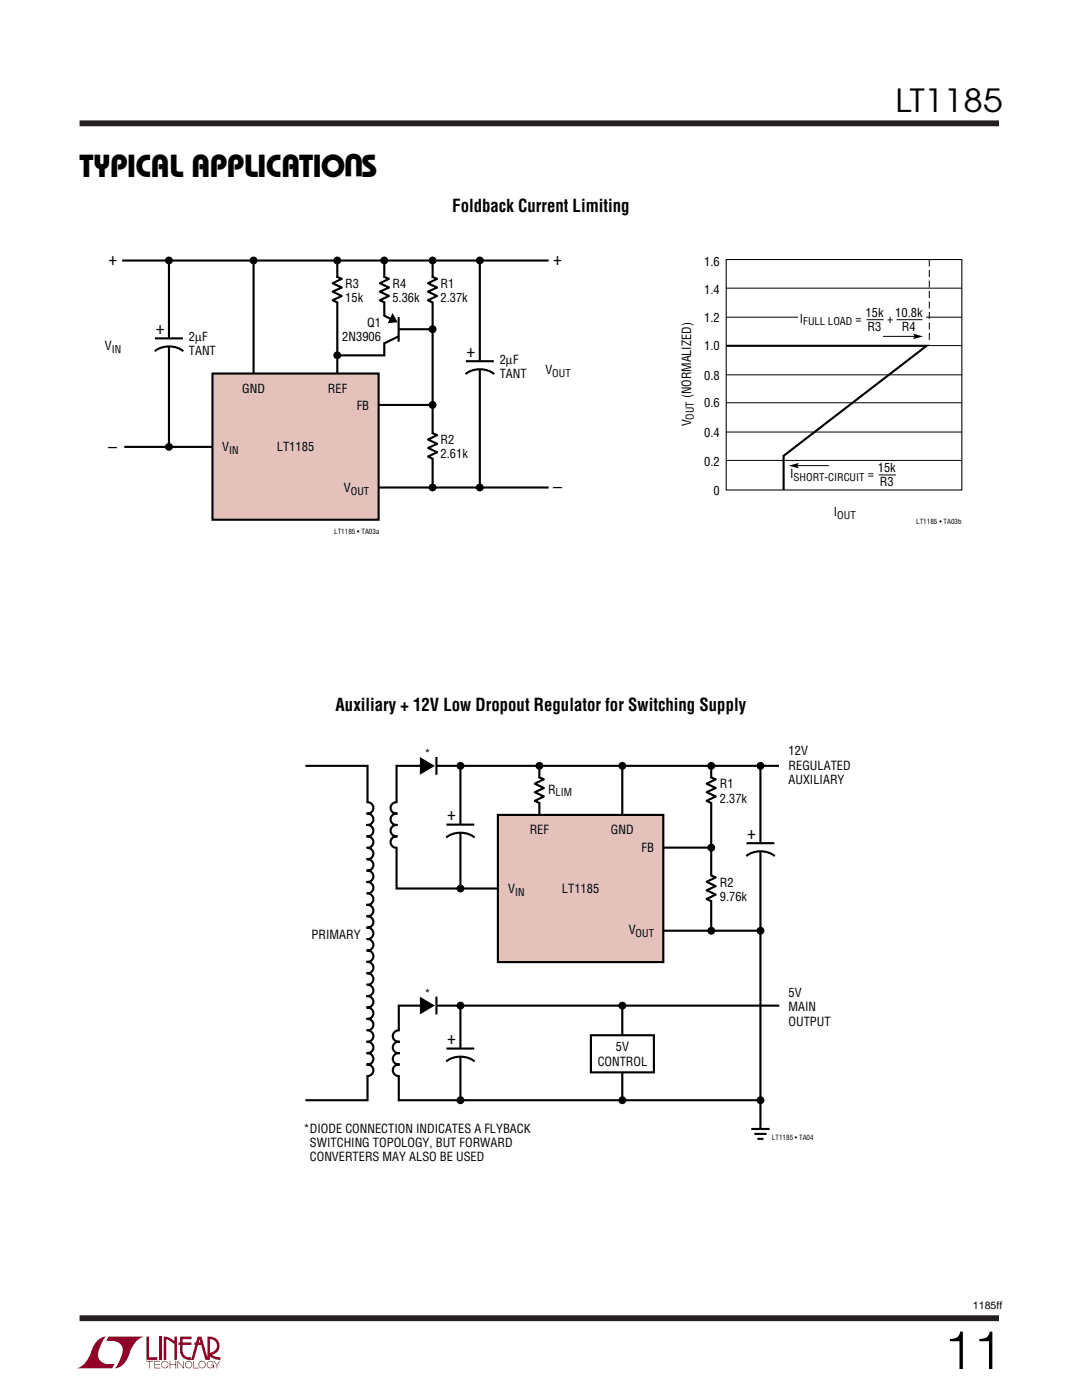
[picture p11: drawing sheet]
<svg xmlns="http://www.w3.org/2000/svg" width="216mm" height="279mm" viewBox="0 0 216 279" stroke-linecap="round" stroke-linejoin="round" font-family="sans-serif">
<path d="M15.9 24.6h183.4M15.9 263.1h183.4" fill="none" stroke="#231f20" stroke-width="1.2" stroke-linecap="butt"/>
<g fill="#900027">
<path d="M29.2 266.7h.5v4.2h1.7v.5h-2.2z"/>
<path d="M19.7 267.3l.5-.3 1-.3a5.2 5.2 0 0 0-1.6 4.2 2.65 2.65 0 0 0 3.3 1.3l-.5 .9h-7.2a5 5 0 0 0 3.2-3.9l.4-.8z"/>
<path d="M21.7 266.7h7.1a5 5 0 0 0-3.1 3.9 3.3 3.3 0 0 1-2.8 2.5 5.2 5.2 0 0 0 1.5-4.2 2.65 2.65 0 0 0-3.2-1.3z"/>
<path d="M31.7 266.7h.6v4.7h-.6z"/>
<path d="M32.7 266.7l1.1 .2 1 .7v-.9h.5v4.7h-.5v-3.1l-1.6-1v4.1h-.5z"/>
<path d="M29.2 271.6h1.3v.1h-.6v1.4h-.1v-1.4h-.6z"/>
<path d="M30.8 271.6h1.1v.1h-1v.6h1v.1h-1v.6h1.1v.1h-1.2z"/>
<path d="M33.8 271.6h.2v.7h1v-.7h.1v1.5h-.1v-.7h-1v.7h-.2z"/>
<path d="M35.4 271.6h.2l1 1.3v-1.3h.1v1.5h-.1l-1.1-1.3v1.3h-.1z"/>
<path d="M38.6 271.6h.1v1.4h1v.1h-1.1z"/>
<path d="M42.6 271.6h.1l.6 .7 .5-.7h.2l-.7 .9v.6h-.1v-.6z"/>
<path d="M35.9 266.7h2.3v.6h-1.8v.6h1.8v.5h-1.8v1.2a1.35 1.35 0 0 0 1.8 1.3v.5l1.2-4.6 .8-.1 1.2 4.2v-4.2a1.88 1.88 0 0 1 2.4 1.4 1.88 1.88 0 0 1-1.5 2.3l.7 .4 1 .1v.5h-.4a3.4 3.4 0 0 1-1.9-.8v-.6a1.37 1.37 0 0 0 1.6-1.3 1.37 1.37 0 0 0-1.4-1.4v4.1h-.9l-.9-3h-1.3v-.5h1.2l-.2-.6-1.1 4.1a2.1 2.1 0 0 1-2.7-1.3l-.1-1.7h-.3v-.5h.3z"/>
<path d="M37.1 271.8a.74 .74 0 0 1 1.2 .1 .74 .74 0 0 1-.4 1.1 .74 .74 0 0 1-1-.7h.1a.6 .6 0 0 0 .9 .6 .6 .6 0 0 0 .2-1 .6 .6 0 0 0-1 .2l-.1 .2h-.1z"/>
<path d="M39.8 271.8a.74 .74 0 0 1 1.2 .1 .74 .74 0 0 1-.5 1.1 .74 .74 0 0 1-.9-.7h.1a.6 .6 0 0 0 .9 .6 .6 .6 0 0 0 .2-1 .6 .6 0 0 0-1 .2l-.1 .2h-.1z"/>
<path d="M41.4 271.8a.73 .73 0 0 1 1.2 .3h-.1a.6 .6 0 0 0-.9-.2 .6 .6 0 0 0 .1 .9 .6 .6 0 0 0 .8-.3h-.5v-.2h.7v.8h-.1v-.3a.74 .74 0 0 1-1.1 .1 .74 .74 0 0 1-.1-1.1z"/>
<path d="M32.4 271.8a.73 .73 0 0 1 1.2 .4h-.1a.6 .6 0 0 0-.9-.4 .6 .6 0 0 0-.1 1 .6 .6 0 0 0 1-.2h.1a.74 .74 0 0 1-1.1 .4 .74 .74 0 0 1-.1-1.2z"/>
</g>
<g fill="none" stroke="#000" stroke-width=".42">
<path d="M24.4 52h85.1M33.7 52.1v37M50.6 52v27.5M67.2 55.2l1 .5-1.8 .8 1.8 .9-1.8 .8 1.8 .9-1.8 .8 1 .5M67.3 52v27.5M76.6 55.2l1 .5-1.8 .8 1.8 .9-1.8 .8 1.8 .9-1.8 .8 1 .5M76.7 52.3v18.6h-9.4M86.2 55.2l1 .5-1.8 .8 1.8 .9-1.8 .8 1.8 .9-1.8 .8 1 .5M86.3 52v44.8M95.7 52v44.8M79.6 65.7h6.4M24.8 89.2h33"/>
<path d="M74.3 80.8h12.5M74.3 97.3h35.2"/>
</g>
<g fill="#000">
<circle cx="33.7" cy="52" r=".79"/>
<circle cx="50.6" cy="52" r=".79"/>
<circle cx="67.3" cy="52" r=".79"/>
<circle cx="76.7" cy="52" r=".79"/>
<circle cx="86.3" cy="52" r=".79"/>
<circle cx="95.7" cy="52" r=".79"/>
<circle cx="67.3" cy="70.9" r=".79"/>
<circle cx="33.7" cy="89.2" r=".79"/>
<circle cx="86.3" cy="80.8" r=".79"/>
<circle cx="86.3" cy="97.3" r=".79"/>
<circle cx="95.7" cy="97.3" r=".79"/>
</g>
<path d="M67.3 55.4v4.8M76.7 55.4v4.8M86.3 55.4v4.8" fill="none" stroke="#fff" stroke-width=".71" stroke-linecap="butt"/>
<path d="M42.4 74.5h33.1v29.2h-33.1z" fill="#e5c1bc" stroke="#000" stroke-width=".42"/>
<g fill="#000">
<path d="M182.2 66.6l2 .5-2 .6 .3-.6zM157.4 92.9l2-.5-.3 .5 .3 .6z"/>
<circle cx="86.3" cy="65.7" r=".79"/>
</g>
<path d="M33.7 67.6v1.5M76.7 63.1v5.3M95.8 72.1v1.6M86.3 86.6v4.8" fill="none" stroke="#fff" stroke-width=".71" stroke-linecap="butt"/>
<path d="M30.9 70.1a4.7 4.7 0 0 1 5.7 0M30.9 67.5h5.6M76.6 63l2.1 1M79.5 67.1l-2.9 1.5M79.5 63.3v4.9M92.9 74.6a4.7 4.7 0 0 1 5.7 0M93 72.1h5.5M144.9 69h40l-28.5 22v6.8M86.2 86.4l1 .4-1.8 .9 1.8 .9-1.8 .8 1.8 .9-1.8 .8 1 .5" fill="none" stroke="#000" stroke-width=".42"/>
<path d="M77.9 65.7h1.6" fill="none" stroke="#fff" stroke-width=".49"/>
<path d="M78.3 63l.7 1.1-1.2 .1z" fill="#000" stroke="#000" stroke-width=".49"/>
<path d="M144.9 51.8h47v46h-47z" fill="none" stroke="#000" stroke-width=".21"/>
<path d="M144.9 57.5h47M144.9 74.8h47M144.9 69h47M144.9 63.3h47M176.2 67.1h6.6M144.9 91.9h47M144.9 86.2h47M144.9 80.4h47M158.8 92.9h6.6M175.4 94.8h3.4" fill="none" stroke="#000" stroke-width=".2"/>
<path d="M185.4 51.8v16.2" fill="none" stroke="#000" stroke-width=".2" stroke-dasharray="1.4 .7" stroke-linecap="butt"/>
<path d="M159.2 62.4h25.4v1.9h-25.4z" fill="#fff"/>
<path d="M172.9 63.8h3.4M178.9 63.8h5.2" fill="none" stroke="#000" stroke-width=".2"/>
<path d="M107.5 155.1l1 .4-1.8 .9 1.8 .9-1.8 .8 1.8 .9-1.8 .8 1 .5M107.6 153v13.9M124.2 153v13.9M155.4 152.8h-76.3v24.5h36.5M131.2 169.2h10.7M131.2 185.7h20.7" fill="none" stroke="#000" stroke-width=".42"/>
<path d="M107.6 155.3v4.8" fill="none" stroke="#fff" stroke-width=".71" stroke-linecap="butt"/>
<circle cx="107.6" cy="152.8" r=".79" fill="#000"/>
<path d="M99.3 162.6h33.1v29.4h-33.1z" fill="#e5c1bc" stroke="#000" stroke-width=".42"/>
<g fill="#000">
<path d="M83.8 151.1l3 1.7-3 1.8zM83.8 198.9l3 1.8-3 1.8z"/>
<circle cx="91.9" cy="152.8" r=".79"/>
<circle cx="124.2" cy="152.8" r=".79"/>
<circle cx="141.9" cy="152.8" r=".79"/>
<circle cx="151.7" cy="152.8" r=".79"/>
<circle cx="91.9" cy="177.3" r=".79"/>
<circle cx="141.9" cy="169.2" r=".79"/>
<circle cx="141.9" cy="185.7" r=".79"/>
<circle cx="151.7" cy="185.7" r=".79"/>
<circle cx="91.9" cy="200.7" r=".79"/>
<circle cx="91.9" cy="219.6" r=".79"/>
<circle cx="124.2" cy="200.7" r=".79"/>
<circle cx="124.2" cy="219.6" r=".79"/>
<circle cx="151.7" cy="219.6" r=".79"/>
</g>
<g fill="none" stroke="#000" stroke-width=".42">
<path d="M60.9 152.8h12.4v66.8h-12.4M87.1 151.1v3.5M91.9 153v24.3M141.8 155.1l1 .4-1.8 .9 1.8 .9-1.8 .8 1.8 .9-1.8 .8 1 .5M141.9 152.9v32.8M151.7 152.9v73.9M73.1 160.1a1.16 1.16 0 0 1 1.4 1.1 1.16 1.16 0 0 1-1.4 1.2 1.15 1.15 0 0 1 1.4 1.1 1.15 1.15 0 0 1-1.4 1.2 1.15 1.15 0 0 1 1.4 1.1 1.15 1.15 0 0 1-1.4 1.1 1.16 1.16 0 0 1 1.4 1.2 1.16 1.16 0 0 1-1.4 1.1 1.16 1.16 0 0 1 1.4 1.1 1.16 1.16 0 0 1-1.4 1.2 1.15 1.15 0 0 1 1.4 1.1 1.15 1.15 0 0 1-1.4 1.2 1.15 1.15 0 0 1 1.4 1.1 1.15 1.15 0 0 1-1.4 1.1 1.16 1.16 0 0 1 1.4 1.2 1.16 1.16 0 0 1-1.4 1.1M73.1 178.3a1.16 1.16 0 0 1 1.4 1.2 1.16 1.16 0 0 1-1.4 1.1 1.15 1.15 0 0 1 1.4 1.1 1.15 1.15 0 0 1-1.4 1.2 1.15 1.15 0 0 1 1.4 1.1 1.15 1.15 0 0 1-1.4 1.1 1.16 1.16 0 0 1 1.4 1.2 1.16 1.16 0 0 1-1.4 1.1 1.16 1.16 0 0 1 1.4 1.2 1.16 1.16 0 0 1-1.4 1.1 1.15 1.15 0 0 1 1.4 1.1 1.15 1.15 0 0 1-1.4 1.2 1.15 1.15 0 0 1 1.4 1.1 1.15 1.15 0 0 1-1.4 1.1 1.16 1.16 0 0 1 1.4 1.2 1.16 1.16 0 0 1-1.4 1.1 1.16 1.16 0 0 1 1.4 1.2 1.16 1.16 0 0 1-1.4 1.1 1.15 1.15 0 0 1 1.4 1.1 1.15 1.15 0 0 1-1.4 1.2 1.15 1.15 0 0 1 1.4 1.1 1.15 1.15 0 0 1-1.4 1.2 1.16 1.16 0 0 1 1.4 1.1 1.16 1.16 0 0 1-1.4 1.1 1.16 1.16 0 0 1 1.4 1.2 1.16 1.16 0 0 1-1.4 1.1 1.15 1.15 0 0 1 1.4 1.2 1.15 1.15 0 0 1-1.4 1.1 1.15 1.15 0 0 1 1.4 1.1 1.15 1.15 0 0 1-1.4 1.2 1.16 1.16 0 0 1 1.4 1.1 1.16 1.16 0 0 1-1.4 1.1M79.3 160.1a1.16 1.16 0 0 0-1.4 1.1 1.16 1.16 0 0 0 1.4 1.2 1.15 1.15 0 0 0-1.4 1.1 1.15 1.15 0 0 0 1.4 1.2 1.15 1.15 0 0 0-1.4 1.1 1.15 1.15 0 0 0 1.4 1.1 1.16 1.16 0 0 0-1.4 1.2 1.16 1.16 0 0 0 1.4 1.1M141.8 174.7l1 .4-1.8 .9 1.8 .9-1.8 .8 1.8 .8-1.8 .9 1 .5M87.1 198.9v3.6M79.7 205.6a1.16 1.16 0 0 0-1.3 1.2 1.16 1.16 0 0 0 1.3 1.1 1.15 1.15 0 0 0-1.3 1.2 1.15 1.15 0 0 0 1.3 1.1 1.15 1.15 0 0 0-1.3 1.1 1.15 1.15 0 0 0 1.3 1.2 1.16 1.16 0 0 0-1.3 1.1 1.16 1.16 0 0 0 1.3 1.1"/>
<path d="M91.9 200.8v19M124.2 200.9v18.6M155.5 200.7h-75.9v18.9h71.7M149.9 225.3h3.7M150.5 226.3h2.5M151.1 227.3h1.2"/>
</g>
<path d="M84.8 152.9h2.2M141.9 155.3v4.8M73.3 160.1v9M73.3 169.3v8.9M73.3 178.4v8.9M79.1 160.1v9M141.9 174.9v4.8M73.3 187.5v8.9M73.3 196.6v9M73.3 205.7v9M79.6 205.7v9M84.8 200.7h2.2" fill="none" stroke="#fff" stroke-width=".71" stroke-linecap="butt"/>
<path d="M151.7 225.3v2.2" fill="none" stroke="#fff" stroke-width=".97" stroke-linecap="butt"/>
<path d="M117.9 206.6h12.6v7.4h-12.6z" fill="#fff" stroke="#000" stroke-width=".42"/>
<path d="M91.9 164.6v1.6M151.7 168.3v1.6M91.9 209.3v1.6" fill="none" stroke="#fff" stroke-width=".71" stroke-linecap="butt"/>
<path d="M89 167.1a4.7 4.7 0 0 1 5.7 .1M89.1 164.6h5.5M148.9 170.9a4.7 4.7 0 0 1 5.7 0M149 168.3h5.5M89 211.8a4.7 4.7 0 0 1 5.7 0M89.1 209.3h5.5" fill="none" stroke="#000" stroke-width=".42"/>
<text font-size="10.6" x="188.3" y="273.2">11</text>
<g font-size="6.4">
<text x="15.9" y="35.3">TYPICAL APPLICATIO S</text>
<text x="72.5" y="30.8" transform="rotate(-180 72.5 30.8)">U</text>
</g>
<text font-size="6.3" x="178.6" y="22.3">LT1185</text>
<g font-size="3.5">
<text x="90.3" y="42.2">Foldback Current Limiting</text>
<text x="21.7" y="52.9">+</text>
<text x="110.4" y="52.9">+</text>
<text x="31.1" y="66.7">+</text>
<text x="93.1" y="71.2">+</text>
<text x="21.6" y="90.3">–</text>
<text x="110.4" y="98.4">–</text>
<text x="67" y="141.9">Auxiliary + 12V Low Dropout Regulator for Switching Supply</text>
<text x="89.2" y="163.7">+</text>
<text x="149.1" y="167.4">+</text>
<text x="89.2" y="208.4">+</text>
</g>
<g font-size="2.5">
<text x="68.9" y="57.5">R3</text>
<text x="78.3" y="57.5">R4</text>
<text x="87.9" y="57.5">R1</text>
<text x="68.9" y="60.3">15k</text>
<text x="73.3" y="65.2">Q1</text>
<text x="78.3" y="60.3">5.36k</text>
<text x="87.9" y="60.3">2.37k</text>
<text x="20.9" y="69.9">V</text>
<text x="37.7" y="68">2µF</text>
<text x="37.7" y="70.8">TANT</text>
<text x="68.3" y="68">2N3906</text>
<text x="99.7" y="72.7">2µF</text>
<text x="99.7" y="75.5">TANT</text>
<text x="108.8" y="74.7">V</text>
<text x="48.3" y="78.4">GND</text>
<text x="65.4" y="78.4">REF</text>
<text x="71.2" y="81.9">FB</text>
<text x="137.9" y="79.5" transform="rotate(-90 137.9 79.5)">(NORMALIZED)</text>
<text x="87.9" y="88.7">R2</text>
<text x="137.9" y="85.1" transform="rotate(-90 137.9 85.1)">V</text>
<text x="44.4" y="90">V</text>
<text x="55.2" y="90">LT1185</text>
<text x="87.9" y="91.5">2.61k</text>
<text x="68.6" y="98.2">V</text>
<text x="84.7" y="151.3">*</text>
<text x="157.4" y="150.8">12V</text>
<text x="157.4" y="153.6">REGULATED</text>
<text x="109.3" y="158.4">R</text>
<text x="143.6" y="157.3">R1</text>
<text x="143.6" y="160.2">2.37k</text>
<text x="157.4" y="156.4">AUXILIARY</text>
<text x="105.7" y="166.5">REF</text>
<text x="121.9" y="166.5">GND</text>
<text x="128" y="170">FB</text>
<text x="101.4" y="178.2">V</text>
<text x="112.1" y="178.2">LT1185</text>
<text x="143.6" y="176.9">R2</text>
<text x="143.6" y="179.7">9.76k</text>
<text x="62.2" y="187.3">PRIMARY</text>
<text x="125.5" y="186.5">V</text>
<text x="84.7" y="199.1">*</text>
<text x="157.4" y="199">5V</text>
<text x="157.4" y="201.8">MAIN</text>
<text x="122.9" y="209.8">5V</text>
<text x="157.4" y="204.7">OUTPUT</text>
<text x="119.3" y="212.6">CONTROL</text>
<text x="60.6" y="226.1">*DIODE CONNECTION INDICATES A FLYBACK</text>
<text x="61.8" y="228.9">SWITCHING TOPOLOGY, BUT FORWARD</text>
<text x="61.8" y="231.7">CONVERTERS MAY ALSO BE USED</text>
</g>
<g font-size="2.4">
<text x="140.5" y="53">1.6</text>
<text x="140.5" y="58.7">1.4</text>
<text x="140.5" y="64.3">1.2</text>
<text x="159.6" y="64.4">I</text>
<text x="170.7" y="64.4">=</text>
<text x="172.7" y="63.3">15k</text>
<text x="177" y="64.4">+</text>
<text x="178.6" y="63.3">10.8k</text>
<text x="140.5" y="69.8">1.0</text>
<text x="173.1" y="66.1">R3</text>
<text x="180" y="66.1">R4</text>
<text x="140.5" y="75.8">0.8</text>
<text x="140.5" y="81.3">0.6</text>
<text x="140.5" y="87.2">0.4</text>
<text x="140.5" y="92.9">0.2</text>
<text x="157.7" y="95.4">I</text>
<text x="173.1" y="95.4">=</text>
<text x="175.1" y="94.3">15k</text>
<text x="142.4" y="98.7">0</text>
<text x="175.6" y="97.1">R3</text>
<text x="166.4" y="103">I</text>
</g>
<g font-size="2.1">
<text x="160.3" y="64.9">FULL LOAD</text>
<text x="22.3" y="70.4">IN</text>
<text x="110.2" y="75.2">OUT</text>
<text x="138.5" y="83.7" transform="rotate(-90 138.5 83.7)">OUT</text>
<text x="45.7" y="90.5">IN</text>
<text x="158.4" y="95.9">SHORT-CIRCUIT</text>
<text x="70" y="98.8">OUT</text>
<text x="167.1" y="103.5">OUT</text>
<text x="110.9" y="158.9">LIM</text>
<text x="102.8" y="178.7">IN</text>
<text x="126.8" y="187">OUT</text>
<text x="194.1" y="261.3">1185ff</text>
</g>
<g font-size="1.4">
<text x="66.7" y="106.6">LT1185 • TA03a</text>
<text x="182.8" y="104.5">LT1185 • TA03b</text>
<text x="154" y="227.6">LT1185 • TA04</text>
</g>
</svg>
